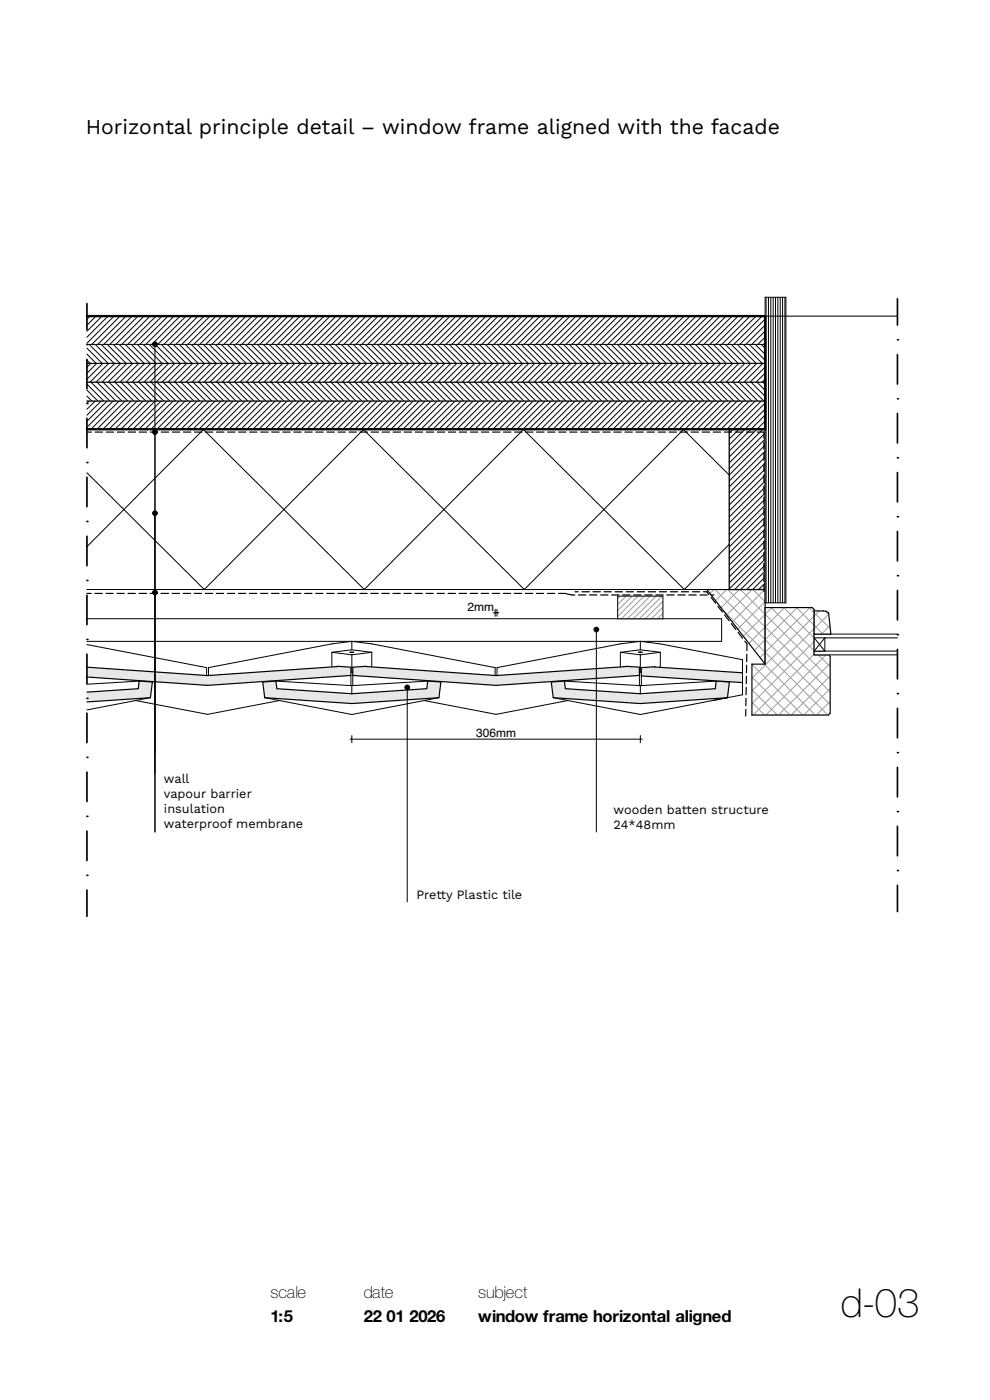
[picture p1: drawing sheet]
<svg xmlns="http://www.w3.org/2000/svg" width="210mm" height="297mm" viewBox="0 0 210 297" stroke-linecap="round" stroke-linejoin="round" font-family="sans-serif">
<g fill="none" stroke="#99a3a6" stroke-width=".21">
<path d="M151.5 125.1l-.9 .8M151.7 125.1l10.6 10.6-2.3 2.3M153.3 129.4l9 9M154.1 125.1l-2.3 2.3M154.4 125.1l7.9 7.9M156.8 125.1l-3.8 3.8M157 125.1l5.3 5.2M159.5 125.1l-5.4 5.3M159.7 125.1l2.6 2.6-5.8 5.8M162.2 125.1l-6.9 6.9M162.3 138.4l-1.1 1.1M162.3 133l-3.4 3.5"/>
<path d="M162.3 130.3l-4.6 4.7"/>
</g>
<path d="M149.9 125.1h12.4v15.8z" fill="none" stroke="#000" stroke-width=".25"/>
<path d="M18.4 91.1h136.3v34h-136.3z" fill-rule="evenodd" fill="#fff"/>
<path d="M18.4 91.1h136.3v34h-136.3M43.1 91.1l34.2 34 33.8-34M43.2 91.1l-24.8 24.9M77 91.1l34.2 34 33.8-34M77.2 91.1l-33.9 34-24.9-24.8M111 91.1l34.2 34 9.5-9.6M144.9 91.1l9.8 9.7" fill="none" stroke="#000" stroke-width=".21"/>
<path d="M18.4 85.1h143.9v6h-143.9z" fill-rule="evenodd" fill="#fff"/>
<g fill="none" stroke="#000" stroke-width=".21">
<path d="M18.4 85.1h143.9v6h-143.9M18.9 85.1l-.5 .4M20.2 85.1l-1.8 1.7M21.5 85.1l-3.1 3M22.7 85.1l-4.3 4.3M24 85.1l-5.6 5.5M25.3 85.1l-6 6M26.6 85.1l-6 6M27.8 85.1l-6 6M29.1 85.1l-6 6M30.4 85.1l-6 6M31.7 85.1l-6 6"/>
<path d="M32.9 85.1l-6 6M34.2 85.1l-6 6M35.5 85.1l-6 6M36.7 85.1l-6 6M38 85.1l-6 6M39.3 85.1l-6 6M40.6 85.1l-6 6M41.8 85.1l-6 6M43.1 85.1l-6 6M44.4 85.1l-6 6M45.7 85.1l-6 6M46.9 85.1l-6 6"/>
<path d="M48.2 85.1l-6 6M49.5 85.1l-6 6M50.7 85.1l-6 6M52 85.1l-6 6M53.3 85.1l-6 6M54.6 85.1l-6 6M55.8 85.1l-6 6M57.1 85.1l-6 6M58.4 85.1l-6 6M59.7 85.1l-6 6M60.9 85.1l-6 6M62.2 85.1l-6 6"/>
<path d="M63.5 85.1l-6 6M64.7 85.1l-6 6M66 85.1l-6 6M67.3 85.1l-6 6M68.6 85.1l-6 6M69.8 85.1l-6 6M71.1 85.1l-6 6M72.4 85.1l-6 6M73.7 85.1l-6 6M74.9 85.1l-6 6M76.2 85.1l-6 6M77.5 85.1l-6 6"/>
<path d="M78.7 85.1l-6 6M80 85.1l-6 6M81.3 85.1l-6 6M82.6 85.1l-6 6M83.8 85.1l-6 6M85.1 85.1l-6 6M86.4 85.1l-6 6M87.7 85.1l-6 6M88.9 85.1l-6 6M90.2 85.1l-6 6M91.5 85.1l-6 6M92.7 85.1l-6 6"/>
<path d="M94 85.1l-6 6M95.3 85.1l-6 6M96.6 85.1l-6 6M97.8 85.1l-6 6M99.1 85.1l-6 6M100.4 85.1l-6 6M101.7 85.1l-6 6M102.9 85.1l-6 6M104.2 85.1l-6 6M105.5 85.1l-6 6M106.7 85.1l-6 6M108 85.1l-6 6"/>
<path d="M109.3 85.1l-6 6M110.6 85.1l-6 6M111.8 85.1l-6 6M113.1 85.1l-6 6M114.4 85.1l-6 6M115.7 85.1l-6 6M116.9 85.1l-6 6M118.2 85.1l-6 6M119.5 85.1l-6 6M120.7 85.1l-6 6M122 85.1l-6 6M123.3 85.1l-6 6"/>
<path d="M124.6 85.1l-6 6M125.8 85.1l-6 6M127.1 85.1l-6 6M128.4 85.1l-6 6M129.7 85.1l-6 6M130.9 85.1l-6 6M132.2 85.1l-6 6M133.5 85.1l-6 6M134.7 85.1l-6 6M136 85.1l-6 6M137.3 85.1l-6 6M138.6 85.1l-6 6"/>
<path d="M139.8 85.1l-6 6M141.1 85.1l-6 6M142.4 85.1l-6 6M143.7 85.1l-6 6M144.9 85.1l-6 6M146.2 85.1l-6 6M147.5 85.1l-6 6M148.7 85.1l-6 6M150 85.1l-6 6M151.3 85.1l-6 6M152.6 85.1l-6 6M153.8 85.1l-6 6"/>
<path d="M155.1 85.1l-6 6M156.4 85.1l-6 6M157.7 85.1l-6 6M158.9 85.1l-6 6M160.2 85.1l-6 6M161.5 85.1l-6 6M162.3 90.6l-.5 .5M162.3 89.3l-1.7 1.8M162.3 88.1l-3 3M162.3 86.8l-4.3 4.3M162.3 85.5l-5.6 5.6"/>
</g>
<path d="M18.4 81.1h143.9v4h-143.9z" fill-rule="evenodd" fill="#fff"/>
<g fill="none" stroke="#000" stroke-width=".21">
<path d="M18.4 84l1.1 1.1M18.4 82.8l2.3 2.3M18.4 81.5l3.6 3.6M18.4 81.1h143.9v4h-143.9M19.3 81.1l4 4M20.6 81.1l4 4M21.8 81.1l4 4M23.1 81.1l4 4M24.4 81.1l4 4M25.6 81.1l4 4M26.9 81.1l4 4M28.2 81.1l4 4"/>
<path d="M29.5 81.1l4 4M30.7 81.1l4 4M32 81.1l4 4M33.3 81.1l4 4M34.6 81.1l4 4M35.8 81.1l4 4M37.1 81.1l4 4M38.4 81.1l4 4M39.6 81.1l4 4M40.9 81.1l4 4M42.2 81.1l4 4M43.5 81.1l4 4"/>
<path d="M44.7 81.1l4 4M46 81.1l4 4M47.3 81.1l4 4M48.6 81.1l4 4M49.8 81.1l4 4M51.1 81.1l4 4M52.4 81.1l4 4M53.6 81.1l4 4M54.9 81.1l4 4M56.2 81.1l4 4M57.5 81.1l4 4M58.7 81.1l4 4"/>
<path d="M60 81.1l4 4M61.3 81.1l4 4M62.6 81.1l4 4M63.8 81.1l4 4M65.1 81.1l4 4M66.4 81.1l4 4M67.6 81.1l4 4M68.9 81.1l4 4M70.2 81.1l4 4M71.5 81.1l4 4M72.7 81.1l4 4M74 81.1l4 4"/>
<path d="M75.3 81.1l4 4M76.6 81.1l4 4M77.8 81.1l4 4M79.1 81.1l4 4M80.4 81.1l4 4M81.7 81.1l4 4M82.9 81.1l4 4M84.2 81.1l4 4M85.5 81.1l4 4M86.7 81.1l4 4M88 81.1l4 4M89.3 81.1l4 4"/>
<path d="M90.6 81.1l4 4M91.8 81.1l4 4M93.1 81.1l4 4M94.4 81.1l4 4M95.7 81.1l4 4M96.9 81.1l4 4M98.2 81.1l4 4M99.5 81.1l4 4M100.7 81.1l4 4M102 81.1l4 4M103.3 81.1l4 4M104.6 81.1l4 4"/>
<path d="M105.8 81.1l4 4M107.1 81.1l4 4M108.4 81.1l4 4M109.7 81.1l4 4M110.9 81.1l4 4M112.2 81.1l4 4M113.5 81.1l4 4M114.7 81.1l4 4M116 81.1l4 4M117.3 81.1l4 4M118.6 81.1l4 4M119.8 81.1l4 4"/>
<path d="M121.1 81.1l4 4M122.4 81.1l4 4M123.7 81.1l4 4M124.9 81.1l4 4M126.2 81.1l4 4M127.5 81.1l4 4M128.7 81.1l4 4M130 81.1l4 4M131.3 81.1l4 4M132.6 81.1l4 4M133.8 81.1l4 4M135.1 81.1l4 4"/>
<path d="M136.4 81.1l4 4M137.7 81.1l4 4M138.9 81.1l4 4M140.2 81.1l4 4M141.5 81.1l4 4M142.7 81.1l4 4M144 81.1l4 4M145.3 81.1l4 4M146.6 81.1l4 4M147.8 81.1l4 4M149.1 81.1l4 4M150.4 81.1l4 4"/>
<path d="M151.7 81.1l4 4M152.9 81.1l4 4M154.2 81.1l4 4M155.5 81.1l4 4M156.7 81.1l4 4M158 81.1l4 4M159.3 81.1l3 3M160.6 81.1l1.7 1.7M161.8 81.1l.5 .4"/>
</g>
<path d="M18.4 77.1h143.9v4h-143.9z" fill-rule="evenodd" fill="#fff"/>
<g fill="none" stroke="#000" stroke-width=".21">
<path d="M18.4 77.1h143.9v4h-143.9M19.3 77.1l-.9 .8M20.6 77.1l-2.2 2.1M21.8 77.1l-3.4 3.4M23.1 77.1l-4 4M24.4 77.1l-4 4M25.7 77.1l-4 4M26.9 77.1l-4 4M28.2 77.1l-4 4M29.5 77.1l-4 4M30.7 77.1l-4 4M32 77.1l-4 4"/>
<path d="M33.3 77.1l-4 4M34.6 77.1l-4 4M35.8 77.1l-4 4M37.1 77.1l-4 4M38.4 77.1l-4 4M39.7 77.1l-4 4M40.9 77.1l-4 4M42.2 77.1l-4 4M43.5 77.1l-4 4M44.7 77.1l-4 4M46 77.1l-4 4M47.3 77.1l-4 4"/>
<path d="M48.6 77.1l-4 4M49.8 77.1l-4 4M51.1 77.1l-4 4M52.4 77.1l-4 4M53.7 77.1l-4 4M54.9 77.1l-4 4M56.2 77.1l-4 4M57.5 77.1l-4 4M58.7 77.1l-4 4M60 77.1l-4 4M61.3 77.1l-4 4M62.6 77.1l-4 4"/>
<path d="M63.8 77.1l-4 4M65.1 77.1l-4 4M66.4 77.1l-4 4M67.7 77.1l-4 4M68.9 77.1l-4 4M70.2 77.1l-4 4M71.5 77.1l-4 4M72.7 77.1l-4 4M74 77.1l-4 4M75.3 77.1l-4 4M76.6 77.1l-4 4M77.8 77.1l-4 4"/>
<path d="M79.1 77.1l-4 4M80.4 77.1l-4 4M81.7 77.1l-4 4M82.9 77.1l-4 4M84.2 77.1l-4 4M85.5 77.1l-4 4M86.7 77.1l-4 4M88 77.1l-4 4M89.3 77.1l-4 4M90.6 77.1l-4 4M91.8 77.1l-4 4M93.1 77.1l-4 4"/>
<path d="M94.4 77.1l-4 4M95.7 77.1l-4 4M96.9 77.1l-4 4M98.2 77.1l-4 4M99.5 77.1l-4 4M100.7 77.1l-4 4M102 77.1l-4 4M103.3 77.1l-4 4M104.6 77.1l-4 4M105.8 77.1l-4 4M107.1 77.1l-4 4M108.4 77.1l-4 4"/>
<path d="M109.7 77.1l-4 4M110.9 77.1l-4 4M112.2 77.1l-4 4M113.5 77.1l-4 4M114.7 77.1l-4 4M116 77.1l-4 4M117.3 77.1l-4 4M118.6 77.1l-4 4M119.8 77.1l-4 4M121.1 77.1l-4 4M122.4 77.1l-4 4M123.7 77.1l-4 4"/>
<path d="M124.9 77.1l-4 4M126.2 77.1l-4 4M127.5 77.1l-4 4M128.7 77.1l-4 4M130 77.1l-4 4M131.3 77.1l-4 4M132.6 77.1l-4 4M133.8 77.1l-4 4M135.1 77.1l-4 4M136.4 77.1l-4 4M137.7 77.1l-4 4M138.9 77.1l-4 4"/>
<path d="M140.2 77.1l-4 4M141.5 77.1l-4 4M142.7 77.1l-4 4M144 77.1l-4 4M145.3 77.1l-4 4M146.6 77.1l-4 4M147.8 77.1l-4 4M149.1 77.1l-4 4M150.4 77.1l-4 4M151.7 77.1l-4 4M152.9 77.1l-4 4M154.2 77.1l-4 4"/>
<path d="M155.5 77.1l-4 4M156.7 77.1l-4 4M158 77.1l-4 4M159.3 77.1l-4 4M160.6 77.1l-4 4M161.8 77.1l-4 4M162.3 79.1l-1.9 2M162.3 77.9l-3.2 3.2M162.3 80.4l-.6 .7"/>
</g>
<path d="M18.4 73.1h143.9v4h-143.9z" fill-rule="evenodd" fill="#fff"/>
<g fill="none" stroke="#000" stroke-width=".21">
<path d="M18.4 76.4l.7 .7M18.4 75.1l2 2M18.4 73.9l3.2 3.2M18.4 73.1h143.9v4h-143.9M18.9 73.1l4 4M20.2 73.1l4 4M21.5 73.1l4 4M22.7 73.1l4 4M24 73.1l4 4M25.3 73.1l4 4M26.6 73.1l4 4M27.8 73.1l4 4"/>
<path d="M29.1 73.1l4 4M30.4 73.1l4 4M31.6 73.1l4 4M32.9 73.1l4 4M34.2 73.1l4 4M35.5 73.1l4 4M36.7 73.1l4 4M38 73.1l4 4M39.3 73.1l4 4M40.6 73.1l4 4M41.8 73.1l4 4M43.1 73.1l4 4"/>
<path d="M44.4 73.1l4 4M45.6 73.1l4 4M46.9 73.1l4 4M48.2 73.1l4 4M49.5 73.1l4 4M50.7 73.1l4 4M52 73.1l4 4M53.3 73.1l4 4M54.6 73.1l4 4M55.8 73.1l4 4M57.1 73.1l4 4M58.4 73.1l4 4"/>
<path d="M59.6 73.1l4 4M60.9 73.1l4 4M62.2 73.1l4 4M63.5 73.1l4 4M64.7 73.1l4 4M66 73.1l4 4M67.3 73.1l4 4M68.6 73.1l4 4M69.8 73.1l4 4M71.1 73.1l4 4M72.4 73.1l4 4M73.7 73.1l4 4"/>
<path d="M74.9 73.1l4 4M76.2 73.1l4 4M77.5 73.1l4 4M78.7 73.1l4 4M80 73.1l4 4M81.3 73.1l4 4M82.6 73.1l4 4M83.8 73.1l4 4M85.1 73.1l4 4M86.4 73.1l4 4M87.7 73.1l4 4M88.9 73.1l4 4"/>
<path d="M90.2 73.1l4 4M91.5 73.1l4 4M92.7 73.1l4 4M94 73.1l4 4M95.3 73.1l4 4M96.6 73.1l4 4M97.8 73.1l4 4M99.1 73.1l4 4M100.4 73.1l4 4M101.7 73.1l4 4M102.9 73.1l4 4M104.2 73.1l4 4"/>
<path d="M105.5 73.1l4 4M106.7 73.1l4 4M108 73.1l4 4M109.3 73.1l4 4M110.6 73.1l4 4M111.8 73.1l4 4M113.1 73.1l4 4M114.4 73.1l4 4M115.7 73.1l4 4M116.9 73.1l4 4M118.2 73.1l4 4M119.5 73.1l4 4"/>
<path d="M120.7 73.1l4 4M122 73.1l4 4M123.3 73.1l4 4M124.6 73.1l4 4M125.8 73.1l4 4M127.1 73.1l4 4M128.4 73.1l4 4M129.7 73.1l4 4M130.9 73.1l4 4M132.2 73.1l4 4M133.5 73.1l4 4M134.7 73.1l4 4"/>
<path d="M136 73.1l4 4M137.3 73.1l4 4M138.6 73.1l4 4M139.8 73.1l4 4M141.1 73.1l4 4M142.4 73.1l4 4M143.7 73.1l4 4M144.9 73.1l4 4M146.2 73.1l4 4M147.5 73.1l4 4M148.7 73.1l4 4M150 73.1l4 4"/>
<path d="M151.3 73.1l4 4M152.6 73.1l4 4M153.8 73.1l4 4M155.1 73.1l4 4M156.4 73.1l4 4M157.7 73.1l4 4M158.9 73.1l3.4 3.3M160.2 73.1l2.1 2.1M161.5 73.1l.8 .8"/>
</g>
<path d="M18.4 67.1h143.9v6h-143.9z" fill-rule="evenodd" fill="#fff"/>
<g fill="none" stroke="#000" stroke-width=".21">
<path d="M18.4 67.1h143.9v6h-143.9M19.1 67.1l-.7 .6M20.4 67.1l-2 1.9M21.6 67.1l-3.2 3.2M22.9 67.1l-4.5 4.4M24.2 67.1l-5.8 5.7M25.5 67.1l-6 6M26.7 67.1l-6 6M28 67.1l-6 6M29.3 67.1l-6 6M30.6 67.1l-6 6M31.8 67.1l-6 6"/>
<path d="M33.1 67.1l-6 6M34.4 67.1l-6 6M35.7 67.1l-6 6M36.9 67.1l-6 6M38.2 67.1l-6 6M39.5 67.1l-6 6M40.7 67.1l-6 6M42 67.1l-6 6M43.3 67.1l-6 6M44.6 67.1l-6 6M45.8 67.1l-6 6M47.1 67.1l-6 6"/>
<path d="M48.4 67.1l-6 6M49.7 67.1l-6 6M50.9 67.1l-6 6M52.2 67.1l-6 6M53.5 67.1l-6 6M54.7 67.1l-6 6M56 67.1l-6 6M57.3 67.1l-6 6M58.6 67.1l-6 6M59.8 67.1l-6 6M61.1 67.1l-6 6M62.4 67.1l-6 6"/>
<path d="M63.7 67.1l-6 6M64.9 67.1l-6 6M66.2 67.1l-6 6M67.5 67.1l-6 6M68.7 67.1l-6 6M70 67.1l-6 6M71.3 67.1l-6 6M72.6 67.1l-6 6M73.8 67.1l-6 6M75.1 67.1l-6 6M76.4 67.1l-6 6M77.7 67.1l-6 6"/>
<path d="M78.9 67.1l-6 6M80.2 67.1l-6 6M81.5 67.1l-6 6M82.7 67.1l-6 6M84 67.1l-6 6M85.3 67.1l-6 6M86.6 67.1l-6 6M87.8 67.1l-6 6M89.1 67.1l-6 6M90.4 67.1l-6 6M91.7 67.1l-6 6M92.9 67.1l-6 6"/>
<path d="M94.2 67.1l-6 6M95.5 67.1l-6 6M96.7 67.1l-6 6M98 67.1l-6 6M99.3 67.1l-6 6M100.6 67.1l-6 6M101.8 67.1l-6 6M103.1 67.1l-6 6M104.4 67.1l-6 6M105.7 67.1l-6 6M106.9 67.1l-6 6M108.2 67.1l-6 6"/>
<path d="M109.5 67.1l-6 6M110.7 67.1l-6 6M112 67.1l-6 6M113.3 67.1l-6 6M114.6 67.1l-6 6M115.8 67.1l-6 6M117.1 67.1l-6 6M118.4 67.1l-6 6M119.7 67.1l-6 6M120.9 67.1l-6 6M122.2 67.1l-6 6M123.5 67.1l-6 6"/>
<path d="M124.7 67.1l-6 6M126 67.1l-6 6M127.3 67.1l-6 6M128.6 67.1l-6 6M129.8 67.1l-6 6M131.1 67.1l-6 6M132.4 67.1l-6 6M133.7 67.1l-6 6M134.9 67.1l-6 6M136.2 67.1l-6 6M137.5 67.1l-6 6M138.7 67.1l-6 6"/>
<path d="M140 67.1l-6 6M141.3 67.1l-6 6M142.6 67.1l-6 6M143.8 67.1l-6 6M145.1 67.1l-6 6M146.4 67.1l-6 6M147.7 67.1l-6 6M148.9 67.1l-6 6M150.2 67.1l-6 6M151.5 67.1l-6 6M152.7 67.1l-6 6M154 67.1l-6 6"/>
<path d="M155.3 67.1l-6 6M156.6 67.1l-6 6M157.8 67.1l-6 6M159.1 67.1l-6 6M160.4 67.1l-6 6M161.7 67.1l-6 6M162.3 72.8l-.3 .3M162.3 71.5l-1.6 1.6M162.3 70.2l-2.8 2.9M162.3 69l-4.1 4.1M162.3 67.7l-5.4 5.4"/>
</g>
<path d="M154.7 91.1h7.6v34h-7.6z" fill-rule="evenodd" fill="#fff"/>
<g fill="none" stroke="#000" stroke-width=".21">
<path d="M155.5 91.1l-.8 .7M156.7 91.1l-2 2M158 91.1l-3.3 3.3M159.3 91.1l-4.6 4.6M160.6 91.1l-5.9 5.8M161.8 91.1l-7.1 7.1M162.3 99.5l-7.6 7.6M162.3 98.2l-7.6 7.6M162.3 97l-7.6 7.6M162.3 95.7l-7.6 7.6M162.3 94.4l-7.6 7.6M162.3 93.1l-7.6 7.6"/>
<path d="M162.3 91.9l-7.6 7.6M162.3 119.9l-5.2 5.2M162.3 118.6l-6.5 6.5M162.3 117.3l-7.6 7.6M162.3 116.1l-7.6 7.6M162.3 114.8l-7.6 7.6M162.3 113.5l-7.6 7.6M162.3 112.2l-7.6 7.6M162.3 111l-7.6 7.6M162.3 109.7l-7.6 7.6M162.3 108.4l-7.6 7.6M162.3 107.1l-7.6 7.6"/>
<path d="M162.3 105.9l-7.6 7.6M162.3 104.6l-7.6 7.6M162.3 103.3l-7.6 7.6M162.3 102.1l-7.6 7.6M162.3 100.8l-7.6 7.6M162.3 125l-.1 .1M162.3 123.7l-1.4 1.4M162.3 122.4l-2.6 2.7M162.3 121.1l-3.9 4"/>
</g>
<path d="M154.7 91.1h7.6v34h-7.6z" fill="none" stroke="#000" stroke-width=".25"/>
<path d="M18.4 131.3h134.7v4.8h-134.7z" fill-rule="evenodd" fill="#fff"/>
<path d="M18.4 131.3h134.7v4.8h-134.7" fill="none" stroke="#000" stroke-width=".21"/>
<path d="M131 126.5h9.6v4.8h-9.6z" fill-rule="evenodd" fill="#fff"/>
<path d="M131.5 126.5l-.5 .5M132.8 126.5l-1.8 1.7M134.1 126.5l-3.1 3M135.4 126.5l-4.4 4.3M136.6 126.5l-4.8 4.8M137.9 126.5l-4.8 4.8M139.2 126.5l-4.8 4.8M140.4 126.5l-4.8 4.8M140.6 130.1l-1.1 1.2M140.6 128.8l-2.4 2.5M140.6 127.6l-3.7 3.7" fill="none" stroke="#99a3a6" stroke-width=".21"/>
<path d="M131 126.5h9.6v4.8h-9.6z" fill="none" stroke="#000" stroke-width=".21"/>
<path d="M162.3 128.9h10l.4 .4v9.6h3.2l.2 .4v12l-.4 .4h-16.2v-10.8h2.8z" fill-rule="evenodd" fill="#fff"/>
<g fill="none" stroke="#99a3a6" stroke-width=".21">
<path d="M162.3 130.3l13.8 13.8M162.3 133l13.8 13.8M162.3 138.4l13.3 13.3M163.6 128.9l9.1 9.1M163.8 128.9l-1.5 1.4M166.2 128.9l6.5 6.4M166.4 128.9l-4.1 4.1M168.9 128.9l3.8 3.8M169.1 128.9l-6.8 6.8 13.8 13.8M171.6 128.9l1.1 1.1M171.8 128.9l-9.5 9.5M172.7 138.8l-12.9 12.9"/>
<path d="M172.7 136.1l-13.2 13.2M172.7 133.4l-13.2 13.2M172.7 130.7l-13.2 13.2M173.6 138.9l2.5 2.5M175.2 138.9l-12.8 12.8M159.5 141l10.7 10.7M159.5 143.6l8.1 8.1M159.5 146.3l5.4 5.4M159.5 149l2.7 2.7M159.8 140.9l-.3 .3M162.1 140.9l10.8 10.8M176.1 148.8l-2.9 2.9"/>
<path d="M176.1 146.1l-5.6 5.6M176.1 143.4l-8.3 8.3M176.1 140.7l-11 11"/>
</g>
<path d="M162.3 128.9h10l.4 .4v9.6h3.2l.2 .4v12l-.4 .4h-16.2v-10.8h2.8z" fill="none" stroke="#000" stroke-width=".25"/>
<path d="M172.7 134.5h17.7v.8h-17.7z" fill-rule="evenodd" fill="#fff"/>
<path d="M190.4 134.5h-17.7v.8h17.7" fill="none" stroke="#000" stroke-width=".21"/>
<path d="M172.7 138.1h17.7v.8h-17.7z" fill-rule="evenodd" fill="#fff"/>
<path d="M190.4 138.1h-17.7v.8h17.7" fill="none" stroke="#000" stroke-width=".21"/>
<path d="M172.7 135.3h2.3v2.8h-2.3z" fill-rule="evenodd" fill="#fff"/>
<path d="M172.7 135.3h2.3v2.8h-2.3z" fill="none" stroke="#000" stroke-width=".21"/>
<path d="M172.7 129.6l2.6 .1 .5 .3 .4 4.5h-3.5z" fill-rule="evenodd" fill="#fff"/>
<path d="M172.7 130l3.4 3.4M172.7 132.7l1.9 1.8M173.8 129.6l-1.1 1.1M175.1 129.7l.7 .7M175.8 130.3l-3.1 3.1M176.1 132.7l-1.9 1.8" fill="none" stroke="#99a3a6" stroke-width=".21"/>
<path d="M172.7 129.6l2.6 .1 .5 .3 .4 4.5h-3.5z" fill="none" stroke="#000" stroke-width=".25"/>
<path d="M162.3 63.1h4.4v64.8h-4.4z" fill-rule="evenodd" fill="#fff"/>
<path d="M162.3 63.1h4.4v64.8h-4.4zM162.5 63.1v64.8M163 63.1v64.8M163.5 63.1v64.8M164 63.1v64.8M164.5 63.1v64.8M165 63.1v64.8M165.5 63.1v64.8M166 63.1v64.8M166.5 63.1v64.8" fill="none" stroke="#000" stroke-width=".21"/>
<!-- layer: 82 Interieur -->
<path d="M55.7 144.7l2.8-.2 .2 1.6 15.9 1.1 15.9-1.1 .2-1.6 2.8 .2-.4 3.3-18.5 1.3-18.4-1.3z" fill-rule="evenodd" fill="#e6e8e9"/>
<path d="M55.7 144.7l2.8-.2 .2 1.6 15.9 1.1 15.9-1.1 .2-1.6 2.8 .2-.4 3.3-18.5 1.3-18.4-1.3z" fill="none" stroke="#000" stroke-width=".25"/>
<path d="M74.8 141.5l2.9-.1 27.5 1.9 27.6-1.9 2.8 .1v1.8l-30.4 2.1-30.4-2.1z" fill-rule="evenodd" fill="#e6e8e9"/>
<path d="M74.8 141.5l2.9-.1 27.5 1.9 27.6-1.9 2.8 .1v1.8l-30.4 2.1-30.4-2.1z" fill="none" stroke="#000" stroke-width=".25"/>
<g fill="none" stroke="#000" stroke-width=".21">
<path d="M70.4 138.4v3.1M70.4 138.4l4.2 .5M74.2 138.4h.8zM74.6 136.1l4.2 .5 26.2 5v1.7M74.6 136.1l-4.2 .5-26.2 5v1.7M74.6 136.1v1.7M74.6 138.9v3.7M74.6 137.8l-4.2 .6M74.6 137.8l4.3 .6M78.9 138.4v3.1M78.9 138.4l-4.3 .5M56.2 148l18.4 3.6 18.5-3.6"/>
<path d="M58.5 144.5l16.1 1M74.4 142.6h.2M74.6 145.5v1.7M74.8 142.6h-.2M74.8 143.3v2.1M90.7 144.5l-16.1 1M120.3 148.6l-15.1 2.9-15.1-2.9M135.6 143.3v2.1"/>
</g>
<path d="M116.9 144.7l2.8-.2 .2 1.6 15.9 1.1 15.9-1.1 .2-1.6 2.8 .2-.4 3.3-18.5 1.3-18.4-1.3z" fill-rule="evenodd" fill="#e6e8e9"/>
<path d="M116.9 144.7l2.8-.2 .2 1.6 15.9 1.1 15.9-1.1 .2-1.6 2.8 .2-.4 3.3-18.5 1.3-18.4-1.3z" fill="none" stroke="#000" stroke-width=".25"/>
<path d="M136 141.6l2.9-.2 18.6 1.3v2.1l-21.5-1.4z" fill-rule="evenodd" fill="#e6e8e9"/>
<path d="M157.5 142.7l-18.6-1.3-2.9 .2v1.8l21.5 1.4" fill="none" stroke="#000" stroke-width=".25"/>
<g fill="none" stroke="#000" stroke-width=".21">
<path d="M131.6 138.4v3.1M131.6 138.4l4.2 .5M135.4 138.4h.8zM135.8 136.1l4.2 .5 17.5 3.4v7.4l-6.3 1.2M135.8 136.1l-4.2 .5-26.2 5v1.7M135.8 136.1v1.7M135.8 138.9v3.7M135.8 137.8l-4.2 .6M135.8 137.8l4.3 .6M140.1 138.4v3.2M140.1 138.4l-4.3 .5M117.4 148l18.4 3.6 18.5-3.6"/>
<path d="M119.7 144.5l16.1 1M135.6 142.6h.2M135.8 145.5v1.7M136 142.6h-.2M136.1 143.4v2M151.9 144.5l-16.1 1"/>
</g>
<path d="M18.4 146.8l10.9-.7 .2-1.6 2.8 .2-.4 3.3-13.5 .9z" fill-rule="evenodd" fill="#e6e8e9"/>
<path d="M29.3 146.1l.2-1.6 2.8 .2-.4 3.3-13.5 .9" fill="none" stroke="#000" stroke-width=".25"/>
<path d="M18.4 141.5l25.6 1.8 27.6-1.9 2.8 .1v1.8l-30.4 2.1-25.6-1.8z" fill-rule="evenodd" fill="#e6e8e9"/>
<path d="M18.4 141.5l25.6 1.8 27.6-1.9 2.8 .1v1.8l-30.4 2.1-25.6-1.8M29.3 146.1l-10.9 .7" fill="none" stroke="#000" stroke-width=".25"/>
<path d="M18.4 136.7l25.4 4.9v1.7M29.5 144.5l-11.1 .7M31.9 148l-13.5 2.6M59.1 148.6l-15.1 2.9-15.1-2.9M74.4 143.3v2.1" fill="none" stroke="#000" stroke-width=".21"/>
<!-- layer: 22 NC Binnenwanden -->
<g fill="none" stroke="#000" stroke-width=".21">
<path d="M32.9 73.5v103M162.3 67.1h28.1M126.5 134.1v42.4M172.7 135.3l2.3 2.8M175 135.3l-2.3 2.8M86.4 146.3v45"/>
<circle cx="32.9" cy="73" r=".5"/>
<circle cx="32.9" cy="91.7" r=".5"/>
<circle cx="32.9" cy="108.9" r=".5"/>
<circle cx="32.9" cy="125.7" r=".5"/>
<circle cx="126.5" cy="133.6" r=".5"/>
<circle cx="86.4" cy="145.8" r=".5"/>
</g>
<g fill="none" stroke="#000" stroke-width=".25">
<path d="M18.4 91.7h1M20.2 91.7h1.5M22.5 91.7h1.6M24.9 91.7h1.5M27.2 91.7h1.6M29.5 91.7h1.6M31.9 91.7h1.6M34.2 91.7h1.6M36.6 91.7h1.5M38.9 91.7h1.6M41.3 91.7h1.5M43.6 91.7h1.6"/>
<path d="M45.9 91.7h1.6M48.3 91.7h1.5M50.6 91.7h1.6M53 91.7h1.5M55.3 91.7h1.6M57.6 91.7h1.6M60 91.7h1.5M62.3 91.7h1.6M64.7 91.7h1.5M67 91.7h1.6M69.4 91.7h1.5M71.7 91.7h1.6"/>
<path d="M74 91.7h1.6M76.4 91.7h1.5M78.7 91.7h1.6M81.1 91.7h1.5M83.4 91.7h1.6M85.7 91.7h1.6M88.1 91.7h1.5M90.4 91.7h1.6M92.8 91.7h1.5M95.1 91.7h1.6M97.4 91.7h1.6M99.8 91.7h1.5"/>
<path d="M102.1 91.7h1.6M104.5 91.7h1.5M106.8 91.7h1.6M109.2 91.7h1.5M111.5 91.7h1.6M113.8 91.7h1.6M116.2 91.7h1.5M118.5 91.7h1.6M120.9 91.7h1.5M123.2 91.7h1.6M125.5 91.7h1.6M127.9 91.7h1.5"/>
<path d="M130.2 91.7h1.6M132.6 91.7h1.5M134.9 91.7h1.6M137.2 91.7h1.6M139.6 91.7h1.5M141.9 91.7h1.6M144.3 91.7h1.5M146.6 91.7h1.6M149 91.7h1.5M151.3 91.7h1.6M153.6 91.7h1.6M156 91.7h1.5"/>
<path d="M158.3 91.7h1.6M160.7 91.7h1.3v1.3M162 93.7v1.6M162 96.1v1.5M162 98.4v1.6M162 100.8v1.5M162 103.1v1.6M162 105.4v1.6M162 107.8v1.5M162 110.1v1.6M162 112.5v1.5M162 114.8v1.6"/>
<path d="M162 117.1v1.6M162 119.5v1.5M122 125.5h.7M123.5 125.5h1.5M125.8 125.5h1.6M128.1 125.5h1.6M130.5 125.5h1.5M132.8 125.5h1.6M135.2 125.5h1.5M137.5 125.5h1.6M139.8 125.5h1.6M142.2 125.5h1.5"/>
<path d="M144.5 125.5h1.6M146.9 125.5h1.5M149.2 125.5h.7l.5 .6M150.9 126.7l.9 1.3M152.3 128.6l.9 1.2M153.7 130.5l1 1.2M155.1 132.3l1 1.2M156.6 134.2l.9 1.2M158 136l.5 .6-.1 1.4M158.4 138.8v1.5M162 121.8v1.6M162 124.2v1.3"/>
<path d="M158.2 150.5v1.4M158.2 148.2v1.5M158.3 145.8v1.6M158.3 143.5v1.5M158.4 141.1l-.1 1.6"/>
</g>
<g fill="none" stroke="#000" stroke-width=".25">
<path d="M18.4 125.9h1M20.1 125.9h1.6M22.5 125.9h1.5M24.8 125.9h1.6M27.2 125.9h1.5M29.5 125.9h1.6M31.8 125.9h1.6M34.2 125.9h1.5M36.5 125.9h1.6M38.9 125.9h1.5M41.2 125.9h1.6M43.5 125.9h1.6"/>
<path d="M45.9 125.9h1.5M48.2 125.9h1.6M50.6 125.9h1.5M52.9 125.9h1.6M55.3 125.9h1.5M57.6 125.9h1.6M59.9 125.9h1.6M62.3 125.9h1.5M64.6 125.9h1.6M67 125.9h1.5M69.3 125.9h1.6M71.6 125.9h1.6"/>
<path d="M74 125.9h1.5M76.3 125.9h1.6M78.7 125.9h1.5M81 125.9h1.6M83.3 125.9h1.6M85.7 125.9h1.5M88 125.9h1.6M90.4 125.9h1.5M92.7 125.9h1.6M95.1 125.9h1.5M97.4 125.9h1.6M99.7 125.9h1.6"/>
<path d="M102.1 125.9h1.5M104.4 125.9h1.6M106.8 125.9h1.5M109.1 125.9h1.6M111.4 125.9h1.6M113.8 125.9h1.5M116.1 125.9h1.6M118.5 125.9h1.3l2.1 .3M122.7 126.2h1.6M125.1 126.2h1.5M127.4 126.2h1.6M129.7 126.2h1.6"/>
<path d="M132.1 126.2h1.5M134.4 126.2h1.6M136.8 126.2h1.5M139.1 126.2h1.6M141.4 126.2h1.6M143.8 126.2h1.5M146.1 126.2h1.6M148.5 126.2h1.5M150.8 126.2h.6"/>
</g>
<path d="M18.4 67.1h143.9v24h-143.9" fill="none" stroke="#000" stroke-width=".5"/>
<path d="M104.6 130h1.2M105 129.2v1.5M105.4 129.2v1.5M74.2 156.8h62M74.6 156.1v1.5M135.8 156.1v1.5" fill="none" stroke="#000" stroke-width=".21"/>
<!-- layer: 22 NC Binnenwanden -->
<g fill="#000">
<circle cx="32.9" cy="73" r=".5"/>
<circle cx="32.9" cy="91.7" r=".5"/>
<circle cx="32.9" cy="108.9" r=".5"/>
<circle cx="32.9" cy="125.7" r=".5"/>
<circle cx="126.5" cy="133.6" r=".5"/>
<circle cx="86.4" cy="145.8" r=".5"/>
</g>
<g fill="none" stroke="#000" stroke-width=".35">
<path d="M18.4 64.4v5.6M18.4 76.2v6.3M190.4 63.4v5.6M190.4 75.2v6.3M18.4 88.7v6.3M190.4 87.7v6.3M18.4 101.2v6.3M18.4 113.8v6.2M190.4 100.2v6.3M190.4 112.7v6.3M18.4 126.3v6.2M18.4 138.8v6.2"/>
<path d="M190.4 125.3v6.2M190.4 137.8v6.2M18.4 151.3v6.2M190.4 150.3v6.2M18.4 163.8v6.3M18.4 176.3v6.3M190.4 162.8v6.2M190.4 175.3v6.3M18.4 188.8v5.6M190.4 187.8v5.6"/>
</g>
<g fill="#000">
<circle cx="18.4" cy="73.1" r=".18"/>
<circle cx="190.4" cy="72.1" r=".18"/>
<circle cx="18.4" cy="98.1" r=".18"/>
<circle cx="18.4" cy="85.6" r=".18"/>
<circle cx="190.4" cy="97.1" r=".18"/>
<circle cx="190.4" cy="84.6" r=".18"/>
<circle cx="18.4" cy="110.6" r=".18"/>
<circle cx="190.4" cy="109.6" r=".18"/>
<circle cx="18.4" cy="135.6" r=".18"/>
<circle cx="18.4" cy="123.1" r=".18"/>
<circle cx="190.4" cy="122.1" r=".18"/>
<circle cx="190.4" cy="134.6" r=".18"/>
<circle cx="18.4" cy="148.2" r=".18"/>
<circle cx="190.4" cy="159.7" r=".18"/>
<circle cx="190.4" cy="147.2" r=".18"/>
<circle cx="18.4" cy="160.7" r=".18"/>
<circle cx="18.4" cy="173.2" r=".18"/>
<circle cx="190.4" cy="172.2" r=".18"/>
<circle cx="18.4" cy="185.7" r=".18"/>
<circle cx="190.4" cy="184.7" r=".18"/>
</g>
<text font-size="8.5" x="178.4" y="279.4">d-03</text>
<text font-size="4.5" x="18.2" y="28.4">Horizontal principle detail – window frame aligned with the facade</text>
<g font-size="3.5">
<text x="57.4" y="275.4">scale</text>
<text x="77.2" y="275.4">date</text>
<text x="101.4" y="275.4">subject</text>
<text x="57.4" y="280.4">1:5</text>
<text x="77.2" y="280.4">22</text>
<text x="82" y="280.4">01</text>
<text x="86.8" y="280.4">2026</text>
<text x="101.4" y="280.4">window frame horizontal aligned</text>
</g>
<g font-size="2.7">
<text x="34.8" y="166">wall</text>
<text x="34.8" y="169.2">vapour barrier</text>
<text x="34.8" y="172.4">insulation</text>
<text x="130.2" y="172.6">wooden batten structure</text>
<text x="34.8" y="175.6">waterproof membrane</text>
<text x="130.2" y="175.8">24*48mm</text>
<text x="88.3" y="190.7">Pretty Plastic tile</text>
</g>
<g font-size="2.5">
<text x="99.2" y="129.6">2mm</text>
<text x="101" y="156.4">306mm</text>
</g>
</svg>
